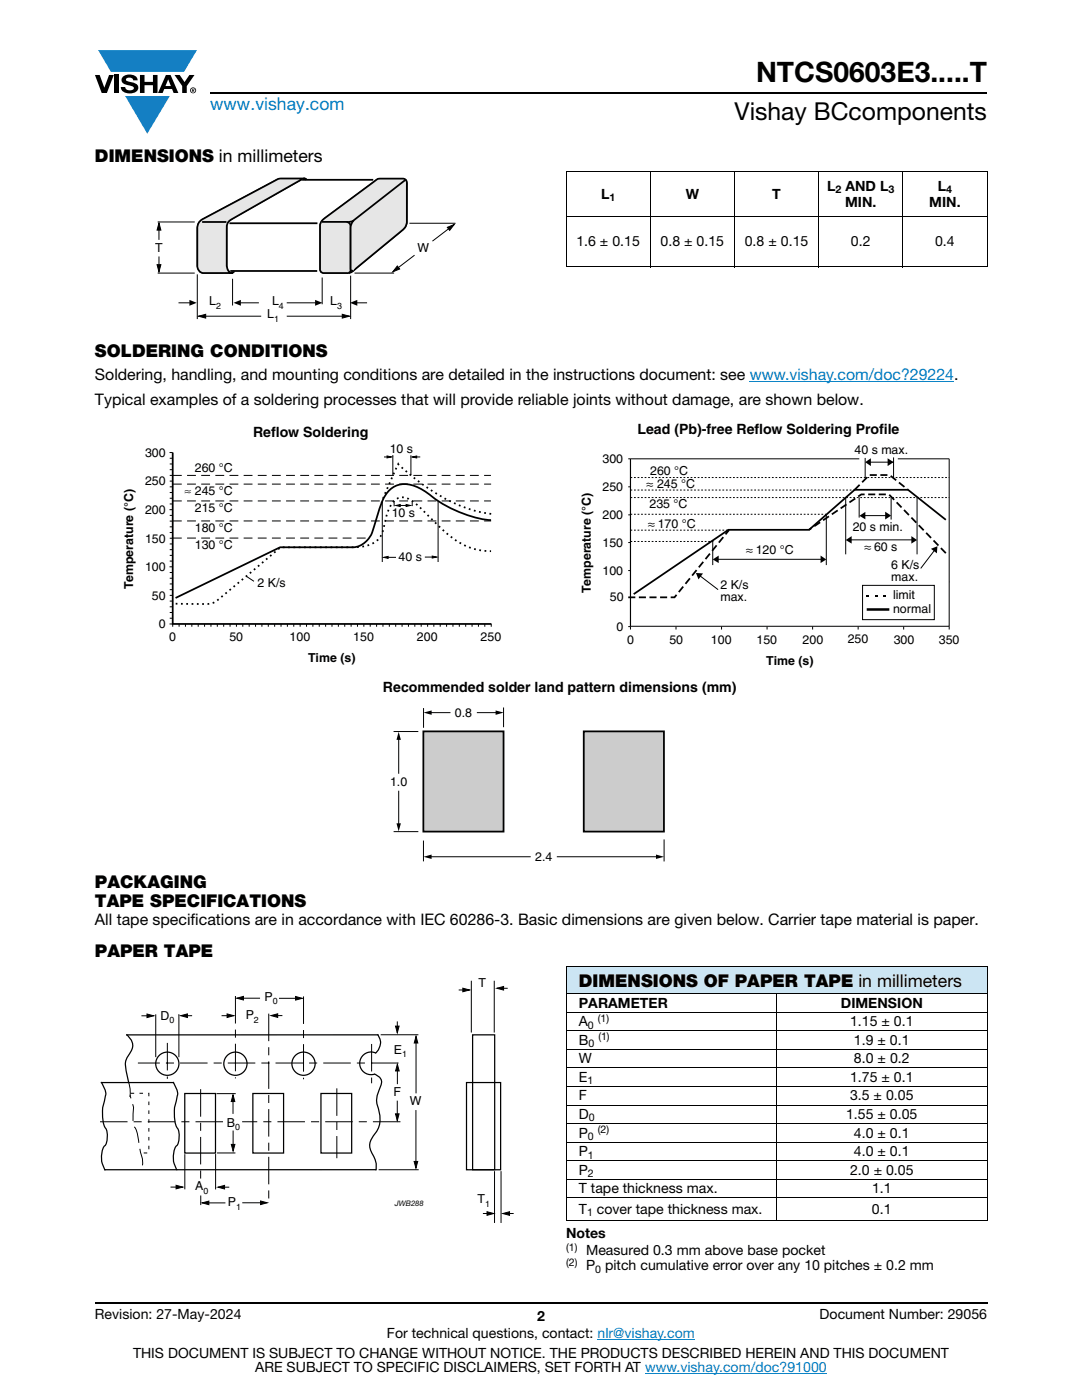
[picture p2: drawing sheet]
<svg xmlns="http://www.w3.org/2000/svg" width="216mm" height="279mm" viewBox="0 0 216 279" stroke-linecap="round" stroke-linejoin="round" font-family="sans-serif">
<g fill="#147fc3">
<path d="M19.6 10h19.7l-2.6 4.3h-1.1h-13.5z"/>
<path d="M25 19.2h8.9l-4.5 7.5z"/>
</g>
<g fill="#000">
<path d="M18.9 15h1l.9 2.5 1-2.5h.9l-1.4 3.6h-1zM22.9 15h.9v3.6h-.9zM24.6 15.3a2.1 2.1 0 0 1 2.8 .3l.1 .4h-.9a.79 .79 0 0 0-.7-.5 .79 .79 0 0 0-.8 .4l.3 .3 1 .2a1.08 1.08 0 0 1 1.2 1 1.08 1.08 0 0 1-1.1 1.2 1.73 1.73 0 0 1-2.4-1.2h.9a.96 .96 0 0 0 .8 .6 .96 .96 0 0 0 .9-.4 1.31 1.31 0 0 0-1.2-.6 1.03 1.03 0 0 1-1.1-.6 1.03 1.03 0 0 1 .2-1.1zM27.9 15h.9v1.3h1.7v-1.3h.9v3.6h-.9v-1.6h-1.7v1.6h-.9zM34.8 15h1.1l.9 1.4 1-1.4h1l-1.5 2.2v1.4h-.9v-1.4z"/>
<path d="M33.6 15.9l.5 1.3h-1.1zM33.1 15l-1.6 3.6h1l.3-.8h1.5l.3 .8h1l-1.6-3.6z"/>
<path d="M38.4 17.8h.2v.2h-.2zM38.3 17.7v.7h.1v-.3l.4 .3-.2-.3 .2-.2-.1-.2z"/>
<path d="M38.1 18a.46 .46 0 0 1 .9 0 .46 .46 0 0 1-.9 0zM37.9 18a.6 .6 0 0 0 1.2 0 .6 .6 0 0 0-1.2 0z"/>
</g>
<path d="M42 18.6h155M18.9 260h178.1" fill="none" stroke="#000" stroke-width=".36"/>
<path d="M149.6 76.1h40.8M119.2 267.3h19.5M128.7 274h36.3" fill="none" stroke="#007ec4" stroke-width=".2"/>
<path d="M64.1 44.2l.8-.7 10.6-7.8h5.1l.4 .2 .2 .7v8.1l-.3 .7-10.4 8.6-.7 .5h-5.3l-.5-.2-.1-.5v-8.9z" fill="#e6e6e6"/>
<path d="M69.4 54.5h-4.9l-.5-.2-.1-.5v-8.9l.2-.7 .8-.7 10.6-7.8h5.1l.4 .2 .2 .7v8.1l-.3 .7-10.4 8.6-.7 .5h-.6" fill="none" stroke="#000" stroke-width=".2"/>
<path d="M39.7 44.4l.7-.7 14.8-7.9 .6-.2h4.8l-14.2 8-.9 .7-.2 .7v8.1l.2 .8 .6 .6h-5.7l-.5-.2-.4-.6-.2-.6v-7.4l.1-.8z" fill="#e6e6e6"/>
<path d="M46 54.5l-.5-.6-.2-.8v-8.1l.2-.7 .9-.7 14.2-8h-4.8l-.6 .2-14.8 7.9-.7 .7-.3 .5-.1 .8v7.4l.2 .6 .4 .6 .5 .2h5.7" fill="none" stroke="#000" stroke-width=".2"/>
<path d="M39.9 44.2l.4-.4 15.2-8.1 5.2-.1 .4 .3a.84 .84 0 0 0-1.2 .1l-13.6 7.7a1.95 1.95 0 0 0-1.1 2.4v6.9a1.43 1.43 0 0 0 .9 1.4l.5-.1 .1-.2-.1 .2-.4 .2h-4.2a2.53 2.53 0 0 1-2.2-.4 2.31 2.31 0 0 1-.4-2v-4.9a4.5 4.5 0 0 1 .3-2.8z" fill="#e6e6e6"/>
<path d="M61.1 35.9a.87 .87 0 0 0-1.2 .1l-13.6 7.7a1.95 1.95 0 0 0-1.1 2.4v6.9a1.43 1.43 0 0 0 .9 1.4l.5-.1 .1-.2-.1 .2-.4 .2h-4.2a2.53 2.53 0 0 1-2.2-.4 2.31 2.31 0 0 1-.4-2v-4.9a4.5 4.5 0 0 1 .3-2.8 4 4 0 0 1 2-1.3l13.8-7.4 5.2-.1 .4 .3M40.3 44.3h4.9" fill="none" stroke="#000" stroke-width=".35"/>
<path d="M40.3 44.3h4.9" fill="none" stroke="#e6e6e6" stroke-width=".2"/>
<path d="M64.3 44l10.7-8a1.97 1.97 0 0 1 1.7-.4h2.8a1.27 1.27 0 0 1 1.7 .7v5.3a8.6 8.6 0 0 1-.1 3.3 4.4 4.4 0 0 1-1.9 2l-8.6 7a2.15 2.15 0 0 1-2 .6h-3.6a.85 .85 0 0 1-1.1-1v-7.8a1.96 1.96 0 0 1 .4-1.7z" fill="#e6e6e6"/>
<path d="M69.6 54.5h-4.6a.85 .85 0 0 1-1.1-1v-7.8a2.32 2.32 0 0 1 1.3-2.5l9.8-7.2a1.97 1.97 0 0 1 1.7-.4h2.8a1.27 1.27 0 0 1 1.7 .7v5.3a8.6 8.6 0 0 1-.1 3.3 4.4 4.4 0 0 1-1.9 2l-8.7 7.1-.9 .5" fill="none" stroke="#000" stroke-width=".35"/>
<path d="M64.1 44.3h1.3a13 13 0 0 1 4.1 .1 1.57 1.57 0 0 1 .5 1.7v5.6a5.7 5.7 0 0 1-.2 2.6l-.3 .2z" fill="#e6e6e6"/>
<path d="M64.1 44.3h1.3a13 13 0 0 1 4.1 .1 1.57 1.57 0 0 1 .5 1.7v5.6a5.7 5.7 0 0 1-.2 2.6l-.3 .2" fill="none" stroke="#000" stroke-width=".35"/>
<path d="M70.6 44l10.3-8.1-10.4 18.1a.52 .52 0 0 1-.5-.2 .52 .52 0 0 1 0-.6v-7.9l.2-.8z" fill="#e6e6e6"/>
<path d="M60.3 35.9h14.2M80.9 35.9l-8.8 6.9a4.9 4.9 0 0 0-1.9 1.7l-.2 .9v7.8a.52 .52 0 0 0 0 .6 .52 .52 0 0 0 .5 .2M45.8 44.6h17.5M46 54.1h17.3M70.6 44l-.7 .3h-.7M34.5 90.3v34.2h63.6M98 103.8a24.3 24.3 0 0 1-13-5.6 6.1 6.1 0 0 0-6.5-1 7.3 7.3 0 0 0-2.8 4.4 29.4 29.4 0 0 1-2 5.8 4.4 4.4 0 0 1-3.2 1.8h-14.6l-20.9 10.1M188.7 103.7l-7.5-6h-10.7l-9.1 8h-16.1l-18.9 12.9" fill="none" stroke="#000" stroke-width=".35"/>
<path d="M60.3 35.9h14.2M45.8 44.6h17.5M46 54.1h17.3" fill="none" stroke="#e6e6e6" stroke-width=".2"/>
<g fill="#000">
<path d="M31.7 44.5l.4 1.4h-.8zM31.3 52.8h.8l-.4 1.4zM79.3 53.1l.4 .6-1.3 .5zM89.3 45.4l1.3-.6-.9 1.2zM39.6 63.1l1.4-.4v.8zM68.3 62.7l1.4 .4-1.4 .4zM77.2 91l.9 .2-.9 .2zM82.3 91.2l.8-.2v.4zM76.6 111.2l.8-.2v.4zM79 100.9l.9-.2v.4zM81 100.7l.9 .2-.9 .2zM86.3 111l.8 .2-.8 .2z"/>
<path d="M172.8 118.7h.6v.3h-.6zM174.5 118.7h.6v.3h-.6zM176.3 118.7h.5v.3h-.5zM79.5 146l.5 1.7h-.9zM84.5 142.2l1.6-.4v.9zM98.9 141.8l1.6 .4-1.6 .5zM79.1 164.3h.9l-.5 1.6zM84.5 171l1.6-.5v.9zM130.9 170.5l1.6 .5-1.6 .4z"/>
</g>
<g fill="none" stroke="#000" stroke-width=".2">
<path d="M112.9 34.2h84.1M112.9 34.3v18.8M129.8 34.1v19.2M146.6 34.1v19.2M163.3 34.1v19.2M180.1 34.1v19.2M197 34.3v18.8M31.3 52.8h.8l-.4 1.4zM31.5 54.5h7.4M31.5 44.3h7.4M31.7 44.5v3.4M31.7 51.2v3"/>
<path d="M31.7 44.5l.4 1.4h-.8zM39.4 54.8v8.9M46.4 55.6v5.4M64.3 55.4v5.3M70 55v8.7M70.7 54.5h7.9M79.3 53.1l.4 .6-1.3 .5zM81.7 44.6h9.2M82.7 50.9l-4.3 3.3M89.3 45.4l1.3-.6-.9 1.2zM90.6 44.8l-4.3 3.3M112.9 43.2h84.1"/>
<path d="M112.9 53.2h84.1M35.6 60.4h2.3M39.6 63.1h12.5M39.6 63.1l1.4-.4v.8zM48 60.4h3.7M57.2 60.4h5.8M57.2 63.1h12.5M68.3 62.7l1.4 .4-1.4 .4zM71.2 60.4h2M33.8 90.3h.7M33.9 91.5h.6M33.9 92.6h.6"/>
<path d="M33.9 93.7h.6M33.9 94.9h.6M33.9 96h.6M33.9 97.2h.6M33.9 98.3h.6M33.9 99.4h.6M77.2 91l.9 .2-.9 .2zM78.1 91.2h-1.5M78.4 90.8v4.1M78.6 100v1M82 90.9v3.9M82.2 100l.1 1"/>
<path d="M82.3 91.2l.8-.2v.4zM82.3 91.2h1.6M125.4 97.2h.4M125.4 91.6h46.1M125.8 91.6v34M168.8 99.3v11.3M171.4 99.3v4M172.6 91.4v4M173.4 92.2h5M177.8 99.4v4.3M178.3 91.3v4M179.1 91.6h10.3v33.4h-63.6"/>
<path d="M183 99.3v11.3M33.8 101.7h.7M33.8 113.1h.7M33.9 100.6h.6M33.9 102.9h.6M33.9 104h.6M33.9 105.1h.6M33.9 106.3h.6M33.9 107.4h.6M33.9 108.6h.6M33.9 109.7h.6M33.9 110.8h.6"/>
<path d="M33.9 112h.6M33.9 114.3h.6M33.9 115.4h.6M33.9 116.5h.6M33.9 117.7h.6M33.9 118.8h.6M33.9 120h.6M49.2 115l1.5 1M76.3 100v12.2M76.6 111.2l.8-.2v.4zM76.7 111.2h2.3M79 100.9l.9-.2v.4z"/>
<path d="M79.6 100.9h1.7M81 100.7l.9 .2-.9 .2zM86.3 111l.8 .2-.8 .2zM86.7 111.2h-1.9M87.4 100v12.2M125.4 113.9h.4M125.4 108.3h.4M125.4 102.8h.4M139.5 114.8l3.8 2.9M142.2 108.1v4.7M143.1 111.6h21M164.9 102.8v10"/>
<path d="M169.8 107.7h12.3M172.1 116.8h14.3v6.9h-14.3zM172.3 102.9h4.7M186.6 109.7l-2.9 3.7M33.8 124.5h.7M33.9 121.1h.6M33.9 122.2h.6M33.9 123.4h.6M34.5 124.5v.6M35.7 124.5v.6M37 124.5v.6M38.3 124.5v.6"/>
<path d="M39.5 124.5v.6M40.8 124.5v.6M42.1 124.5v.6M43.4 124.5v.6M44.6 124.5v.6M45.9 124.5v.6M47.2 124.5v.6M48.4 124.5v.6M49.7 124.5v.6M51 124.5v.6M52.3 124.5v.6M53.5 124.5v.6"/>
<path d="M54.8 124.5v.6M56.1 124.5v.6M57.3 124.5v.6M58.6 124.5v.6M59.9 124.5v.6M61.2 124.5v.6M62.4 124.5v.6M63.7 124.5v.6M65 124.5v.6M66.2 124.5v.6M67.5 124.5v.6M68.8 124.5v.6"/>
<path d="M70.1 124.5v.6M71.3 124.5v.6M72.6 124.5v.6M73.9 124.5v.6M75.1 124.5v.6M76.4 124.5v.6M77.7 124.5v.6M79 124.5v.6M80.2 124.5v.6M81.5 124.5v.6M82.8 124.5v.6M84 124.5v.6"/>
<path d="M85.3 124.5v.6M86.6 124.5v.6M87.8 124.5v.6M89.1 124.5v.6M90.4 124.5v.6M91.7 124.5v.6M92.9 124.5v.6M94.2 124.5v.6M95.5 124.5v.6M96.7 124.5v.6M98 124.5v.6M125.4 125.1h.4"/>
<path d="M134.9 125.1v.5M144 125.1v.5M153.1 125.1v.5M162.1 125.1v.5M171.2 125.1v.5M180.3 125.1v.5M189.4 125.1v.5M78.5 146h5M79.6 147.2v7.2M79.6 157.8v7.3M84.5 141.3v3.9M85.7 142.2h4.2"/>
<path d="M95.2 142.2h4.3M100.5 141.2v3.9M78.5 166h5M84.5 167.8v4.1M85.7 171h20.2M111.1 171h19.9M132.5 167.5v4.4"/>
</g>
<g fill="#000">
<path d="M172.6 92.2l1.2-.7v1.5zM177.1 91.5l1.2 .7-1.2 .8zM138.9 114.3l1.4 .1-.9 1.2zM142.2 111.7l1.2-.8v1.5zM163.7 110.9l1.2 .8-1.2 .7zM168.8 107.8l1.1-.8v1.5zM171.5 102.9l1.2-.7v1.4zM176.6 102.1l1.2 .8-1.2 .8zM181.8 107l1.2 .8-1.2 .7zM185.8 109.5l1.2-.5-.1 1.4zM189.5 115.9v.3z"/>
<path d="M37.8 59.8l1.5 .6-1.5 .6z" fill-rule="evenodd"/>
<path d="M46.6 60.4l1.5-.6v1.2z" fill-rule="evenodd"/>
<path d="M62.9 59.8l1.4 .6-1.4 .6z" fill-rule="evenodd"/>
<path d="M69.8 60.4l1.5-.6v1.2z" fill-rule="evenodd"/>
</g>
<path d="M98 102.6a32.3 32.3 0 0 1-16.6-8.3l-1.9-1.7-3.4 7.7M35.1 120.5h1.6a23.4 23.4 0 0 0 5.8-.2 137.2 137.2 0 0 0 10.8-8.8l2.7-2.3h14.7a6.3 6.3 0 0 0 5.1-1.9l.7-1.5a19 19 0 0 1 1.6-5.1 2.58 2.58 0 0 1 4-.9 47.3 47.3 0 0 1 5.8 5.6 14.1 14.1 0 0 0 10.1 4.6" fill="none" stroke="#000" stroke-width=".35" stroke-dasharray=".4 .7" stroke-linecap="butt"/>
<path d="M34.5 100h63.5M34.5 94.9h63.5M34.5 96.6h63.5M34.5 107.4h39.1M34.5 104h63.5" fill="none" stroke="#000" stroke-width=".2" stroke-dasharray="1.8 1.1" stroke-linecap="butt"/>
<path d="M125.8 91.6v33.4" fill="none" stroke="#808080" stroke-width=".25"/>
<path d="M172.9 121.6h4.6" fill="none" stroke="#000" stroke-width=".51"/>
<path d="M170.5 97.7l3-2.9h4l3.7 2.9M125.4 119.2h9.2l10.9-13.4M188.7 110.4l-11.3-11.7h-5.5l-10.5 7" fill="none" stroke="#000" stroke-width=".35" stroke-dasharray="1.4 .7" stroke-linecap="butt"/>
<path d="M125.8 95.3h63.6M125.8 99.3h63.6M125.8 97.8h44.9M125.8 102.6h39M125.8 105.8h19.7M125.8 108.1h16.5" fill="none" stroke="#000" stroke-width=".2" stroke-dasharray=".4 .4" stroke-linecap="butt"/>
<path d="M84.5 146h16v20h-16z" fill="#ccc"/>
<path d="M84.5 146h16v20h-16z" fill="none" stroke="#000" stroke-width=".35"/>
<path d="M116.5 146h16v20h-16z" fill="#ccc"/>
<path d="M116.5 146h16v20h-16z" fill="none" stroke="#000" stroke-width=".35"/>
<path d="M25.7 216l.2 .9a8.9 8.9 0 0 0 .8 4.1l-.2 2.1a3.2 3.2 0 0 0 .7 2.3l.9 4.9a5.3 5.3 0 0 1 .2 3.2" fill="none" stroke="#000" stroke-width=".2" stroke-dasharray="3.2 1.4"/>
<g fill="none" stroke="#000" stroke-width=".25">
<path d="M25.7 216l-.4-1.9a3.9 3.9 0 0 1 .7-4.1 2.51 2.51 0 0 0-.7-3.5h50.1a2.6 2.6 0 0 1-.4 3.6 2.26 2.26 0 0 0-3.2 2 2.26 2.26 0 0 0 2.9 2.3h.2a1.7 1.7 0 0 1 .9 2.7 4.7 4.7 0 0 0-.3 4.1 5.2 5.2 0 0 1-1 5.6 2.92 2.92 0 0 0-.1 3.7 3.6 3.6 0 0 1 .6 2.9h-54.1M34.6 216a3.7 3.7 0 0 1 .6 3.8 7.5 7.5 0 0 0 .4 5.7l.2 1.2a2.75 2.75 0 0 1-.8 2.2 4.7 4.7 0 0 0 .3 4.5M34.6 216h-14.4a3.7 3.7 0 0 1 .6 3.8 7.5 7.5 0 0 0 .5 5.8l.1 1.1a2.75 2.75 0 0 1-.7 2.3 4.7 4.7 0 0 0 .3 4.4M36.9 218.2h6.1v11.9h-6.1zM50.5 218.2h6.1v11.9h-6.1zM64 218.2h6.2v11.9h-6.2zM93.1 216h6.8v17.5h-6.8zM94.3 206.5h4.4v27h-4.4z"/>
<circle cx="33.4" cy="212.3" r="2.32"/>
<circle cx="47" cy="212.3" r="2.32"/>
<circle cx="60.6" cy="212.3" r="2.32"/>
</g>
<path d="M47 198.9v16.2M60.6 199v16.3M33.4 208.2v7M40 217.5v17.8M53.6 202.4v37.8M67.2 217.3v13.7M74.2 208.4v7.7M79.4 212.1h-51.8M40.1 238.7v1.7M44.4 223.9h-24.9M79.8 223.9h-31.4" fill="none" stroke="#000" stroke-width=".2" stroke-dasharray="5.3 1.4 1.4 1.4"/>
<path d="M26.1 218.2h3.6v11.9h-1.6" fill="none" stroke="#000" stroke-width=".2" stroke-dasharray=".7 1.1" stroke-linecap="butt"/>
<g fill="none" stroke="#000" stroke-width=".2">
<path d="M47.2 199.2l1.4-.3v.7zM47.8 199.2h4.1M55.7 199.2h3.9M59 198.9l1.3 .3-1.3 .4zM91.5 197.6h2.2M92.4 197.2l1.3 .4-1.3 .3zM94 195.7v10.4M98.6 195.7v10.4M99.1 197.2h2.2M99.1 197.2l1.4-.3v.7zM28.2 202.7h1.8M29.3 202.4l1.4 .3-1.4 .4z"/>
<path d="M31.1 202.5v8.4M35.7 202.5v8.4M36.1 202.7l1.3-.4v.8zM36.6 202.7h1.7M43.3 218.3h3.6M44.2 202.7h1.8M45.3 202.3l1.4 .4-1.4 .4zM46.5 219v3.3M46.5 218.5l.4 1.3h-.8zM54.1 202.7l1.3-.4v.7zM54.6 202.7h1.8M76.1 206.5h7.3"/>
<path d="M78.9 204.8h.7l-.3 1.3zM79.3 219.7v3.9M79.3 203.8v2.3M79.3 212.4l.4 1.3h-.8zM79.3 212.4v4M83 206.8l.4 1.4h-.7zM83 206.8v11.4M34 236.9h1.8M35.1 236.5l1.4 .4-1.4 .4zM36.9 230.4v6.9M43 230.4v6.9M43.4 230.1h3.5"/>
<path d="M43.5 236.9l1.3-.3v.7zM44 236.9h1.7M46.2 228.4h.7l-.4 1.3zM46.5 225.6v3.5M52 239.7l1.3 .3-1.3 .4zM75.7 233.4h7.7M78.9 222.3h.7l-.3 1.3zM82.6 231.8h.8l-.4 1.3zM83 221.5v11.6M98.7 233.7v10.4M100 233.7v10.4M40.3 240.1l1.4-.4v.7z"/>
<path d="M40.8 240.1h4.2M48.3 240h4.4M96.4 242.2h2.1M97.2 241.8l1.3 .4-1.3 .3zM100.3 242.2l1.4-.4v.7zM100.3 242.2h2.2"/>
</g>
<g fill="#000">
<path d="M47.2 199.2l1.4-.3v.7zM59 198.9l1.3 .3-1.3 .4zM92.4 197.2l1.3 .4-1.3 .3zM99.1 197.2l1.4-.3v.7zM29.3 202.4l1.4 .3-1.4 .4zM36.1 202.7l1.3-.4v.8zM45.3 202.3l1.4 .4-1.4 .4zM46.5 218.5l.4 1.3h-.8zM54.1 202.7l1.3-.4v.7zM79.3 212.4l.4 1.3h-.8zM78.9 204.8h.7l-.3 1.3zM83 206.8l.4 1.4h-.7z"/>
<path d="M35.1 236.5l1.4 .4-1.4 .4zM43.5 236.9l1.3-.3v.7zM46.2 228.4h.7l-.4 1.3zM52 239.7l1.3 .3-1.3 .4zM78.9 222.3h.7l-.3 1.3zM82.6 231.8h.8l-.4 1.3zM40.3 240.1l1.4-.4v.7zM97.2 241.8l1.3 .4-1.3 .3zM100.3 242.2l1.4-.4v.7z"/>
</g>
<path d="M112.9 192.8h84.1v5.5h-84.1z" fill="#cce5f3"/>
<g fill="none" stroke="#000" stroke-width=".2">
<path d="M112.9 192.8h84.1M112.9 198.3h84.1M112.9 192.9v50.5M155 198.2v45.4M197 192.9v50.5M112.9 202h84.1M112.9 205.7h84.1M112.9 209.4h84.1M112.9 213.1h84.1M112.9 216.8h84.1M112.9 220.5h84.1M112.9 224.2h84.1"/>
<path d="M112.9 227.9h84.1M112.9 231.6h84.1M112.9 235.4h84.1M112.9 239.1h84.1M112.9 243.5h84.1"/>
</g>
<text font-size="5.6" x="150.9" y="16.4">NTCS0603E3.....T</text>
<text font-size="4.9" x="146.6" y="24">Vishay BCcomponents</text>
<text font-size="3.5" fill="#007ec4" x="42" y="21.9">www.vishay.com</text>
<g font-size="3.5">
<text x="18.9" y="32.3">DIMENSIONS in millimeters</text>
<text x="18.9" y="71.2">SOLDERING CONDITIONS</text>
<text x="18.9" y="177.2">PACKAGING</text>
<text x="18.9" y="181.1">TAPE SPECIFICATIONS</text>
<text x="18.9" y="190.9">PAPER TAPE</text>
<text x="115.5" y="196.9">DIMENSIONS OF PAPER TAPE in millimeters</text>
</g>
<g font-size="3.2">
<text x="18.9" y="75.9">Soldering, handling, and mounting conditions are detailed in the instructions document: see www.vishay.com/doc?29224.</text>
<text x="18.9" y="80.8">Typical examples of a soldering processes that will provide reliable joints without damage, are shown below.</text>
<text x="18.9" y="184.7">All tape specifications are in accordance with IEC 60286-3. Basic dimensions are given below. Carrier tape material is paper.</text>
</g>
<g font-size="2.8">
<text x="119.9" y="39.6">L</text>
<text x="136.8" y="39.6">W</text>
<text x="154.1" y="39.6">T</text>
<text x="165.1" y="38.1">L</text>
<text x="168.6" y="41.2">MIN.</text>
<text x="168.7" y="38.1">AND L</text>
<text x="185.4" y="41.2">MIN.</text>
<text x="187.1" y="38.1">L</text>
<text x="115" y="49.1">1.6 ± 0.15</text>
<text x="131.8" y="49.1">0.8 ± 0.15</text>
<text x="148.6" y="49.1">0.8 ± 0.15</text>
<text x="169.8" y="49.1">0.2</text>
<text x="186.6" y="49.1">0.4</text>
<text x="50.5" y="87.3">Reflow Soldering</text>
<text x="127.2" y="86.7">Lead (Pb)-free Reflow Soldering Profile</text>
<text x="76.4" y="138.1">Recommended solder land pattern dimensions (mm)</text>
<text x="115.5" y="201.1">PARAMETER</text>
<text x="167.8" y="201.1">DIMENSION</text>
<text x="115.5" y="204.8">A</text>
<text x="115.5" y="208.5">B</text>
<text x="169.6" y="204.8">1.15 ± 0.1</text>
<text x="170.4" y="208.5">1.9 ± 0.1</text>
<text x="115.5" y="212.2">W</text>
<text x="115.5" y="215.9">E</text>
<text x="169.6" y="215.9">1.75 ± 0.1</text>
<text x="170.4" y="212.2">8.0 ± 0.2</text>
<text x="115.5" y="219.6">F</text>
<text x="169.6" y="219.6">3.5 ± 0.05</text>
<text x="115.5" y="227">P</text>
<text x="115.5" y="223.3">D</text>
<text x="168.8" y="223.3">1.55 ± 0.05</text>
<text x="170.4" y="227">4.0 ± 0.1</text>
<text x="115.5" y="230.7">P</text>
<text x="170.4" y="230.7">4.0 ± 0.1</text>
<text x="115.5" y="238.1">T tape thickness max.</text>
<text x="115.5" y="234.4">P</text>
<text x="169.6" y="234.4">2.0 ± 0.05</text>
<text x="174" y="238.1">1.1</text>
<text x="115.5" y="242.2">T cover tape thickness max.</text>
<text x="174" y="242.2">0.1</text>
<text x="112.9" y="247.1">Notes</text>
<text x="116.9" y="250.5">Measured 0.3 mm above base pocket</text>
<text x="116.9" y="253.5">P pitch cumulative error over any 10 pitches ± 0.2 mm</text>
<text x="18.9" y="263.3">Revision: 27-May-2024</text>
<text x="107.2" y="263.6">2</text>
<text x="163.6" y="263.3">Document Number: 29056</text>
<text x="77.2" y="267.1">For technical questions, contact: nlr@vishay.com</text>
<text x="26.5" y="271">THIS DOCUMENT IS SUBJECT TO CHANGE WITHOUT NOTICE. THE PRODUCTS DESCRIBED HEREIN AND THIS DOCUMENT</text>
<text x="50.9" y="273.8">ARE SUBJECT TO SPECIFIC DISCLAIMERS, SET FORTH AT www.vishay.com/doc?91000</text>
</g>
<g font-size="2.5">
<text x="31" y="50.3">T</text>
<text x="83.3" y="50.3">W</text>
<text x="41.8" y="60.9">L</text>
<text x="53.3" y="63.5">L</text>
<text x="54.3" y="60.9">L</text>
<text x="65.9" y="60.9">L</text>
<text x="28.9" y="91.2">300</text>
<text x="38.9" y="94.3">260 °C</text>
<text x="77.8" y="90.4">10 s</text>
<text x="120.2" y="92.3">300</text>
<text x="129.7" y="94.7">260 °C</text>
<text x="170.5" y="90.5">40 s max.</text>
<text x="28.9" y="96.9">250</text>
<text x="36.8" y="98.7">≈ 245 °C</text>
<text x="120.2" y="97.9">250</text>
<text x="129" y="97.4">≈ 245 °C</text>
<text x="129.6" y="101.4">235 °C</text>
<text x="28.9" y="102.6">200</text>
<text x="38.9" y="102.1">215 °C</text>
<text x="38.9" y="106.2">180 °C</text>
<text x="78.2" y="103.3">10 s</text>
<text x="120.2" y="103.5">200</text>
<text x="129.3" y="105.4">≈ 170 °C</text>
<text x="170.1" y="105.9">20 s min.</text>
<text x="28.9" y="114">100</text>
<text x="28.9" y="108.3">150</text>
<text x="38.9" y="109.6">130 °C</text>
<text x="79.5" y="111.9">40 s</text>
<text x="120.2" y="109.1">150</text>
<text x="148.8" y="110.5">≈ 120 °C</text>
<text x="172.4" y="109.9">≈ 60 s</text>
<text x="177.8" y="113.5">6 K/s</text>
<text x="26.6" y="117.5" transform="rotate(-90 26.6 117.5)">Temperature (°C)</text>
<text x="30.3" y="119.7">50</text>
<text x="51.4" y="117.2">2 K/s</text>
<text x="117.9" y="118.3" transform="rotate(-90 117.9 118.3)">Temperature (°C)</text>
<text x="120.2" y="114.7">100</text>
<text x="121.7" y="120">50</text>
<text x="143.7" y="117.5">2 K/s</text>
<text x="143.7" y="119.9">max.</text>
<text x="177.8" y="115.9">max.</text>
<text x="178.2" y="119.6">limit</text>
<text x="31.7" y="125.4">0</text>
<text x="123" y="125.8">0</text>
<text x="178.2" y="122.4">normal</text>
<text x="33.8" y="127.9">0</text>
<text x="45.8" y="127.9">50</text>
<text x="57.8" y="127.9">100</text>
<text x="70.5" y="127.9">150</text>
<text x="83.2" y="127.9">200</text>
<text x="95.9" y="127.9">250</text>
<text x="125.2" y="128.4">0</text>
<text x="133.6" y="128.4">50</text>
<text x="141.9" y="128.4">100</text>
<text x="151" y="128.4">150</text>
<text x="160.2" y="128.4">200</text>
<text x="169.1" y="128.4">250</text>
<text x="178.3" y="128.5">300</text>
<text x="187.3" y="128.4">350</text>
<text x="61.5" y="132.2">Time (s)</text>
<text x="152.9" y="132.7">Time (s)</text>
<text x="90.8" y="143">0.8</text>
<text x="77.8" y="156.9">1.0</text>
<text x="106.8" y="171.8">2.4</text>
<text x="95.5" y="196.9">T</text>
<text x="32.1" y="203.5">D</text>
<text x="49" y="203.4">P</text>
<text x="52.8" y="199.7">P</text>
<text x="78.6" y="210.3">E</text>
<text x="78.5" y="218.7">F</text>
<text x="81.8" y="220.6">W</text>
<text x="45.3" y="224.9">B</text>
<text x="38.9" y="237.5">A</text>
<text x="45.5" y="240.7">P</text>
<text x="95.3" y="240.1">T</text>
</g>
<g font-size="2.1">
<text x="121.6" y="40.2">1</text>
<text x="166.7" y="38.6">2</text>
<text x="177.3" y="38.6">3</text>
<text x="188.8" y="38.6">4</text>
<text x="119.3" y="203.9">(1)</text>
<text x="117.3" y="205.3">0</text>
<text x="117.4" y="209">0</text>
<text x="119.4" y="207.6">(1)</text>
<text x="117.2" y="216.4">1</text>
<text x="117.3" y="227.5">0</text>
<text x="117.5" y="223.8">0</text>
<text x="119.3" y="226.2">(2)</text>
<text x="117.3" y="231.2">1</text>
<text x="117.3" y="234.9">2</text>
<text x="117.1" y="242.7">1</text>
<text x="112.9" y="249.6">(1)</text>
<text x="112.9" y="252.6">(2)</text>
<text x="118.8" y="254">0</text>
</g>
<g font-size="1.8">
<text x="43.1" y="61.6">2</text>
<text x="54.7" y="64.2">1</text>
<text x="55.7" y="61.6">4</text>
<text x="67.3" y="61.6">3</text>
<text x="54.4" y="200.4">0</text>
<text x="33.8" y="204.2">0</text>
<text x="50.7" y="204.1">2</text>
<text x="80.2" y="211">1</text>
<text x="46.9" y="225.6">0</text>
<text x="40.6" y="238.2">0</text>
<text x="47.1" y="241.4">1</text>
<text x="96.8" y="240.8">1</text>
</g>
<text font-size="1.5" x="78.8" y="240.6">JWB288</text>
</svg>
